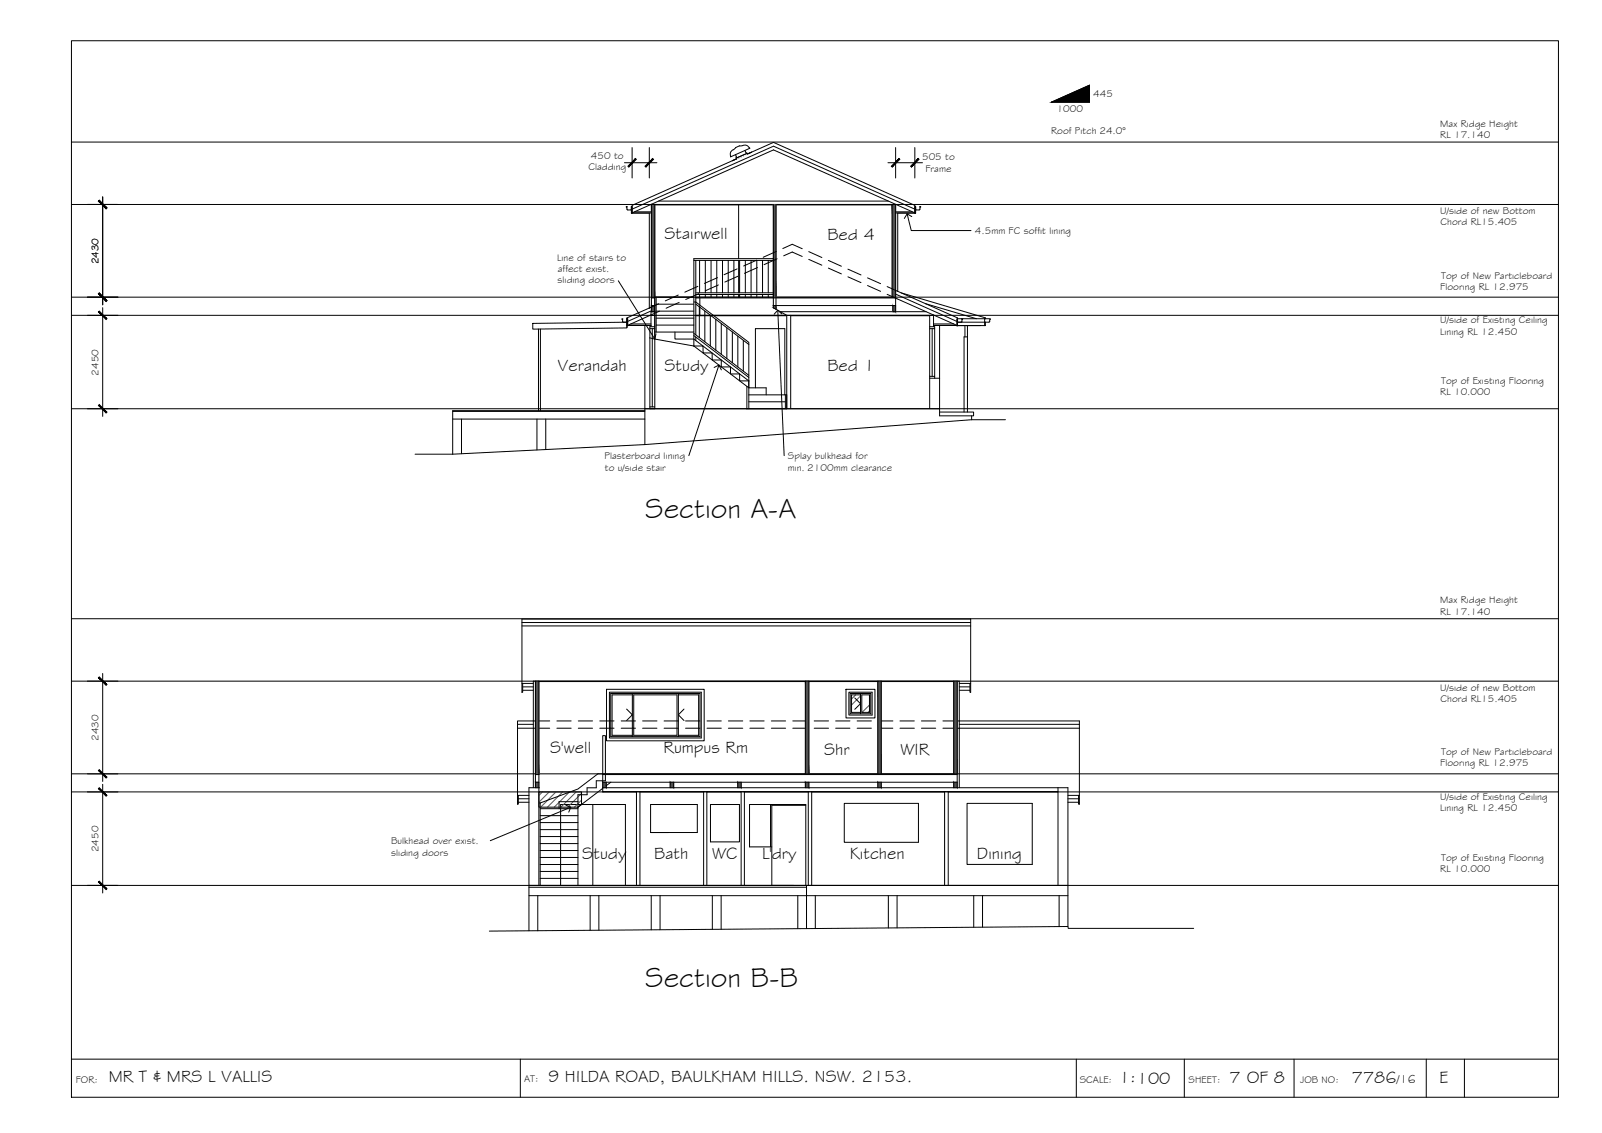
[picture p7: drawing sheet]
<svg xmlns="http://www.w3.org/2000/svg" width="420mm" height="297mm" viewBox="0 0 420 297" stroke-linecap="round" stroke-linejoin="round" font-family="sans-serif">
<!-- layer: EXISTING -->
<g fill="none" stroke="#000" stroke-width=".26">
<path d="M172.8 79.6l-8.4 3.7v2.6M177.9 77.4l-3.4 1.5M178.1 79.3l-3.4 1.5M183 75.1l-3.4 1.5M183.3 77l-3.5 1.5M188.2 72.8l-3.5 1.5M188.4 74.7l-3.4 1.5M193.3 70.5l-3.4 1.5M193.5 72.4l-3.4 1.5M198.4 68.2l-3.4 1.5M198.7 70.1l-3.5 1.6M203.6 65.9l-3.4 1.6"/>
<path d="M203.8 67.9l-3.4 1.5M205.3 65.2l2.5-1.2 2.6 1.2M205.5 67.1l2.3-1 2.6 1.1M212.1 66l3.4 1.5M212.1 68l3.4 1.5M217.3 68.3l3.4 1.5M217.3 70.3l3.4 1.5M222.4 70.6l3.4 1.5M222.4 72.6l3.4 1.5M227.5 74.9l3.5 1.5M227.5 72.8l3.5 1.6M232.7 75.1l18.4 8.2v2.1h7.3v-.9"/>
<path d="M232.7 77.2l18.2 8.1h-6.1M234.9 77.1l16 7.2M236.4 76.8l22 6.5v.3h-7.3M242.7 79.6l13.4 4M139.7 84.8l24.7-.3v1.5l-24.7 .3zM141.2 86.3v21.4M141.7 86.3v21.4M164.4 83.6v.9l-1.1-.1v-.6l-.2-.2h.3M164.4 83.6h.2v1.9h-.2zM164.6 85.3h6.1M165.4 84.9h5.3M169.1 85.3v31.3"/>
<path d="M170.4 86.2h1.3M170.7 82.7h1v24.5M170.8 81.5l-6.2 2.8M171.1 86.2v20.5M171.7 81.7h-1v4M171.7 85.7h-1.3v21.5M173 81.6l-8.4 3.7h6.1M182.5 82.7h62.3M182.5 82.8h23.8M204.7 81.7h38.2M206.3 82.7v24.5M207.4 82.7v24.5"/>
<path d="M207.4 82.8h36.4M243.8 82.7v24.5M243.8 86.2h1.3M243.8 85.7h1.3v13.5M243.8 99.2h2.6M243.8 98.7h1.3M244.5 86.2v12.5M244.8 85.3h6.1M244.8 84.9h5.4M244.8 82.6v3.1M246.4 85.3v23.7h8.9v-1h-8.9M250.9 83.6h.2v1.9h-.2z"/>
<path d="M251.1 84.5l8.3-.1 .3-.8h-1.5v1.8M251.1 83.6v.9h1M252.2 83.6h.3l-.2 .2v.5M252.3 84.2l-.2 .2M253.1 85.4v2.9M253.7 85.4v22.6M253.7 88.3h-.9v19.7M118.7 107.9h50.4M118.7 109.9h50.4M121 109.9v9M140.8 109.9v8.1M143.1 109.9v7.9"/>
<path d="M169.1 107.7h-50.4v11.4M169.1 107.2h77.3M170.4 106.7h1.3M198.1 101.7v-15.5h7.7v17.3M254.8 109v1M135.7 190.9h8.5M135.7 189.9h4.2M144.2 189h-8.5v21.8h.2v-2.3M146.1 189h3.7M146.1 190.9h3.7M151.7 189h3.7M151.7 190.9h3.7"/>
<path d="M157.3 189h3.7M157.3 190.9h3.7M162.9 189h3.8M162.9 190.9h3.8M168.5 189h3.8M168.5 190.9h3.8M174.2 189h3.7M174.2 190.9h3.7M179.8 189h3.7M179.8 190.9h3.7M185.4 189h3.8M185.4 190.9h3.8"/>
<path d="M191 189h3.8M191 190.9h3.8M196.7 189h3.7M196.7 190.9h3.7M202.3 189h3.7M202.3 190.9h3.7M207.9 189h3.8M207.9 190.9h3.8M213.5 189h3.8M213.5 190.9h3.8M219.2 189h3.7M219.2 190.9h3.7"/>
<path d="M224.8 189h3.7M224.8 190.9h3.7M230.4 189h3.8M230.4 190.9h3.8M236 189h3.8M236 190.9h3.8M241.7 189h3.7M241.7 190.9h3.7M247.3 189h35.8v21.8h-.2v-2.3M247.3 190.9h35.8M251.6 189.9h31.5M135.7 208.5h3"/>
<path d="M135.9 209.4h2.8M135.9 210.3h2.8M155.5 210.9v21.2M158.1 207.5h119.4M166.9 207.5v24.6M166.9 207.6h-8.8v-1.1h122v36.4M167.8 207.5v24.6M167.8 207.6h16.7M170.6 210.9h12.3v7.4h-12.3zM184.5 207.5v24.6M185.4 207.5v24.6M185.4 207.6h9"/>
<path d="M186.3 210.9h7.6v9.8h-7.6zM194.4 207.5v24.6M195.2 207.5v24.6M195.2 207.6h16.8M202.1 210.9v11.1M202.4 210.9v21.2M202.4 211.1h8.9M212 207.5v24.6M212.9 207.5v24.6M212.9 207.6h34.8M221.4 210.6h19.5v10.2h-19.5zM247.7 207.5v24.6"/>
<path d="M248.7 207.5v24.6M248.7 207.6h28.8M253.6 210.6h17.1v16h-17.1zM277.5 206.5v25.6M280.1 208.5h3M280.1 209.4h2.8M280.1 210.3h2.8M138.7 232.6h72.8M138.7 234.8h141.4M138.7 232.1h141.4M141 234.8v9.2M141.3 232.1v-25.6h-2.6v37.5"/>
<path d="M147 232.1v-21.2h17v21.2M154.8 234.8v9.1M157.1 234.8v9.1M170.8 234.8v9M173.1 234.8v8.9M186.8 234.8v8.8M189.1 234.8v8.8M202.4 222h-5.8v-11.1h14.7v21.2M209.2 234.8v8.7M211.5 232.1v11.4M213.8 234.8v8.6M233 234.8v8.5"/>
<path d="M235.3 234.8v8.5M255.4 234.8v8.3M257.7 234.8v8.3M277.8 234.8v8.1"/>
</g>
<!-- layer: HATCH -->
<g fill="#545454" stroke="#545454" stroke-width=".26">
<path d="M202.8 80.1h.7v.6z"/>
<path d="M170.8 80.1l.9 1.6v-1.6zM170.8 80.1l.9 1.6h-.9z"/>
<path d="M170.8 53.6l.9 24.3v-24.3zM170.8 53.6l.9 24.3h-.9z"/>
<path d="M234 53.6l.9 24.3v-24.3zM234 53.6l.9 24.3h-.9z"/>
<path d="M234.2 80.1l.7 1.6v-1.6zM234.2 80.1l.7 1.6h-.7z"/>
<path d="M202.8 53.6l.7 24.3v-24.3zM202.8 53.6l.7 24.3h-.7z"/>
<path d="M202.8 80.1v.6h.7zM202.8 80.7h.7v.4z"/>
<path d="M140.4 178.6l.9 24.5v-24.5zM140.4 178.6l.9 24.5h-.9z"/>
<path d="M140.4 205.1l.9 1.4v-1.4zM140.4 205.1l.9 1.4h-.9z"/>
<path d="M211.2 178.6l.9 24.3v-24.3zM211.2 178.6l.9 24.3h-.9z"/>
<path d="M230.2 178.6l.9 24.3v-24.3zM230.2 178.6l.9 24.3h-.9z"/>
<path d="M250.1 178.6l.9 24.3v-24.3zM250.1 178.6l.9 24.3h-.9z"/>
<path d="M250.1 205.1l.9 1.4v-1.4zM250.1 205.1l.9 1.4h-.9z"/>
<path d="M158.1 205.1l.9 1.4v-1.4zM158.1 205.1l.9 1.4h-.9z"/>
<path d="M175.8 205.1l.9 1.4v-1.4zM175.8 205.1l.9 1.4h-.9z"/>
<path d="M193.5 205.1l.9 1.4v-1.4zM193.5 205.1l.9 1.4h-.9z"/>
<path d="M211.2 205.1l.9 1.4v-1.4zM211.2 205.1l.9 1.4h-.9z"/>
<path d="M230.2 205.1l.9 1.4v-1.4zM230.2 205.1l.9 1.4h-.9z"/>
</g>
<!-- layer: BORDER -->
<path d="M18.7 10.7h390v277h-390zM18.7 277.7h390M136.5 277.7v10M282.3 277.7v10M310.6 277.7v10M339.4 277.7v10M374.1 277.7v10M384.1 277.7v10" fill="none" stroke="#000" stroke-width=".26"/>
<!-- layer: TEXT -->
<path d="M275.7 26.8l10-4.5v4.5z" fill="#000" stroke="#000" stroke-width=".26"/>
<path d="M275.7 26.8l10-4.5v4.5z" fill="none" stroke="#000" stroke-width=".26"/>
<!-- layer: DIMENSION -->
<g fill="none" stroke="#000" stroke-width=".26">
<path d="M165.8 38.7v8M170.3 38.7v8M234.9 38.7v8M239.9 38.7v8M22.9 53.6h8M26.9 51.6v28.3M163.8 42.7h8.5M232.9 42.7h9M22.9 77.9h8M22.9 82.7h8M26.9 80.7v28.5M22.9 107.2h8"/>
<path d="M22.9 178.6h8M26.9 176.6v28.3M22.9 207.6h8M22.9 202.9h8M26.9 205.6v28.5M22.9 232.1h8"/>
</g>
<!-- layer: 0 -->
<g fill="#000" stroke="#000" stroke-width=".26">
<path d="M25.8 52.7l2 2 .2-.2zM26 52.5l2 2-2.2-1.8z"/>
<path d="M25.8 52.7l2 2 .2-.2zM26 52.5l2 2-2.2-1.8z"/>
<path d="M166.7 41.6l-1.8 2.2 2-2zM166.7 41.6l-1.8 2.2-.2-.2z"/>
<path d="M169.2 43.6l.2 .2 1.8-2.2zM171.2 41.6l.2 .2-2 2z"/>
<path d="M235.8 41.6l-1.8 2.2 2-2zM235.8 41.6l-1.8 2.2-.2-.2z"/>
<path d="M240.8 41.6l-2 2 .2 .2zM240.8 41.6l.2 .2-2 2z"/>
<path d="M26 76.8l-.2 .2 2.2 1.8zM25.8 77l2.2 1.8-.2 .2z"/>
<path d="M26 76.8l-.2 .2 2.2 1.8zM25.8 77l2.2 1.8-.2 .2z"/>
<path d="M25.8 81.8l2 2 .2-.2zM26 81.6l2 2-2.2-1.8z"/>
<path d="M26 106.1l-.2 .2 2.2 1.8zM25.8 106.3l2.2 1.8-.2 .2z"/>
<path d="M25.8 177.7l2 2 .2-.2zM26 177.5l2 2-2.2-1.8z"/>
<path d="M26 201.8l-.2 .2 2.2 1.8zM25.8 202l2.2 1.8-.2 .2z"/>
<path d="M25.8 206.7l2 2 .2-.2zM26 206.5l2 2-2.2-1.8z"/>
<path d="M26 231l-.2 .2 2.2 1.8zM25.8 231.2l2.2 1.8-.2 .2z"/>
</g>
<!-- layer: CEILING-FLOOR LINES -->
<path d="M18.7 37.2h390M18.7 53.6h390M18.7 77.9h390M18.7 82.7h390M18.7 107.2h390M18.7 178.6h390M18.7 162.2h390M18.7 207.6h390M18.7 202.9h390M18.7 232.1h390" fill="none" stroke="#000" stroke-width=".26"/>
<!-- layer: GRDLEV -->
<path d="M263.7 110h-8.9l-85.7 6.6-50.4 2.5h-9.8M313.1 243.4h-32.9l-.1-.5-151.8 1.2" fill="none" stroke="#000" stroke-width=".26"/>
<!-- layer: INSULCLAD -->
<path d="M170.3 55.8v24.9l.5-.2M235.4 55.8v20.6M139.9 178.6v27.9M251.6 178.6v27.9" fill="none" stroke="#000" stroke-width=".26"/>
<!-- layer: NEWWORK -->
<g fill="none" stroke="#000" stroke-width=".26">
<path d="M193 38.6l-.2 .3a1.75 1.75 0 0 0-1.2 1.8v.2M193 38.7l1.2-.4a1.79 1.79 0 0 1 2.2 .3l.1 .2M195.4 39.4l.6 1 1.1-.5-1.1 .5-.1-.2-2.8 1.3 .1 .1-1.1 .5 1.1-.5M196.5 38.8l.1 .1-5 2.2 .1-.1M164.5 54.2l-.3 .1 .4 .7M165.6 54.1v1.8h.2v-1.8h-.2v.9h-1M165.8 55.8v-2l37.1-16.5 37 16.5v2M165.8 54.8l37.1-16.5 37 16.5M165.8 55.8l37.1-16.5 37 16.5M165.8 55.8h5M165.8 55.9h4.5M166.4 55.5h4.4"/>
<path d="M170.8 53.6v28.1h.9M170.8 53.6h64.2M171.7 53.6v29.1M171.7 53.7h31.1M172.7 52.7h60.3M192.9 40.5l.3 1.1M193.1 41.5l.1 .1M193.7 53.7v14.1M195.9 40.2l-2.8 1.3M202.8 53.6v27.1l3.5 2M203.5 53.7h30.5M203.5 53.6v24.3"/>
<path d="M234 53.6v24.3M234.9 53.6v28.1h-.7v-1.6M234.9 55.8h5M234.9 55.5h4.4M235.4 55.9h4.5M240.1 54.1v1.8h-.2v-1.8h.2v.9h1M241.2 54.2l.3 .1-.4 .7M170.8 77.9h11.2M170.8 78.1h.9M182.5 77.9h52.4M182.5 78.1h52.4M183.5 78.1v4.7"/>
<path d="M193.7 68.3v8.5M193.7 77.2v.7M203.5 78.1v3M170.8 80.1h.9M202.8 80.1h32.1M136.9 163.2h117.7M136.9 164.1h117.7M136.9 179.2h3M137.1 179.2v2.3h-.2v-19.2h117.7v19.2h-.2v-2.3M139.9 178.6h111.7M140.4 178.6v27.9M141.3 178.6v27.9"/>
<path d="M141.3 178.7h69.9M211.2 178.6v24.3M212.1 178.6v24.3M212.1 178.7h18.1M230.2 178.6v24.3M231.1 178.6v24.3M231.1 178.7h19M250.1 178.6v24.3M251 178.6v27.9M251.6 179.2h3M137.1 181h2.8M137.1 180.1h2.8"/>
<path d="M159.1 180.7h25.6v13.5h-25.6zM159.8 181.5h24.1v12h-24.1zM221.9 180.7h7.6v7.5h-7.6zM222.6 181.5h6.1v6h-6.1zM251.6 181h2.8M251.6 180.1h2.8M140.4 203.1h.9M140.4 205.1h.9M141.3 207.6h11.2v3.3l-.9 .7h-10.3zM158.1 203.1h92.9M158.1 205.1h92.9M159 205.1v1.4"/>
<path d="M175.8 205.1v1.4M176.7 205.1v1.4M193.5 205.1v1.4M194.4 205.1v1.4M211.2 205.1v1.4M212.1 205.1v1.4M230.2 205.1v1.4M231.1 205.1v1.4M250.1 205.1v1.4M251 202.9h-92.9v3.6"/>
</g>
<!-- layer: STAIRS -->
<g fill="none" stroke="#000" stroke-width=".26">
<path d="M172.1 77.9v9.2M172.1 79.7h9.9M182 79.2h.5l13.9 10.6v10.1M182 68.3h20.8M182 77.9v12.8M182.5 76.8h20.3M182.5 77.2h20.3M182.5 68.3v19.5M182.5 79.7l13.9 10.6M183.5 68.3v8.5M183.5 77.2v.7M185 68.3v8.5"/>
<path d="M185 77.2v.7M186.5 68.3v8.5M186.5 77.2v.7M188 68.3v8.5M188 77.2v.7M189.5 68.3v8.5M189.5 77.2v.7M191 68.3v8.5M191 77.2v.7M192.5 68.3v8.5M192.5 77.2v.7M194 68.3v8.5"/>
<path d="M194 77.2v.7M195.5 68.3v8.5M195.5 77.2v.7M197 68.3v8.5M197 77.2v.7M198.5 68.3v8.5M198.5 77.2v.7M200 68.3v8.5M200 77.2v.7M201.5 68.3v8.5M201.5 77.2v.7M202.8 77.9v-10.1h-20.8v10.1h-10.3v11l10.3 1.8"/>
<path d="M171.7 87.1h10.3M172.1 85.2h9.9M172.1 83.4h9.9M172.1 81.6h9.9M177 87.1v1.8h5l14.4 11M182 90.7h2.4v1.8h2.4v1.9h2.4v1.8h2.4v1.8h2.4v1.9h2.4M182 90.7l14.4 11M182 88l14.4 10.9M182 87.4l14.4 11M182.5 88.4v.9M183.4 80.4v8.1M184.9 81.5v8.1"/>
<path d="M186.3 82.6v8.1M187.7 83.7v8.1M189.2 84.8v8.1M190.6 85.9v8.1M192.1 87v8.1M193.5 88.1v8.1M195 89.2v8.1M196.4 99.9v1.8h4.5v1.8M196.4 99.9v7.3M195.9 101.3v5.9M196.4 103.5h9.9v3.7h-10.6M196.4 105.3h9.6"/>
<path d="M206 103.5v3.7M141.3 210.5h.4M141.7 210.5l9.9-3.6 5.2-4h1.3v-10h.7v11.8h-2.4v1.8h-2.4v1.9h-2.4v23.7M141.7 210.5v21.6M141.7 219.3h9.9M141.7 217.5h9.9M141.7 215.7h9.9M141.7 213.8h9.9M141.7 212h9.9M151.6 210.2h-5v1.8M158.1 206.7l-6.5 4.9M160.2 205.1l-1.2 .9"/>
<path d="M141.7 230.3h9.9M141.7 228.5h9.9M141.7 226.6h9.9M141.7 224.8h9.9M141.7 223h9.9M141.7 221.2h9.9"/>
</g>
<!-- layer: MASK -->
<g fill="#fff" stroke="#fff" stroke-width=".26">
<path d="M192.1 39.4l.3-.1z"/>
<path d="M193 38.7l1.2-.4zM193 38.7l1.2-.4-1.4 .6z"/>
<path d="M192.8 38.9l1.7-.6zM192.8 38.9l1.7-.6-1.9 .8z"/>
<path d="M192.6 39.1l2.2-.9zM192.3 39.3l2.5-1.1z"/>
<path d="M192.3 39.3l2.5-1.1zM192.3 39.3l2.4-1.1z"/>
<path d="M194.8 38.2l.2-.1zM194.7 38.2l.3-.1z"/>
<path d="M192.4 39.3l2.3-1.1zM192.4 39.3l2.3-1.1z"/>
<path d="M192.1 39.4l.3-.1zM192.1 39.4l.3-.1z"/>
<path d="M194.7 38.2l.4-.1zM194.7 38.3l.4-.2z"/>
<path d="M192.4 39.3l2.3-1.1zM192.4 39.3l2.3-1z"/>
<path d="M192.1 39.4l.4-.2zM192.1 39.4l.4-.2z"/>
<path d="M194.7 38.3l.5-.2zM194.5 38.3l.7-.2z"/>
<path d="M192.5 39.2l2.2-.9zM192.5 39.2l2-.9z"/>
<path d="M192.1 39.4l.5-.2zM192 39.5l.6-.3z"/>
<path d="M194.5 38.3l.7-.2zM194.5 38.3l.7-.2z"/>
<path d="M194.5 38.3l.7-.2zM194.5 38.3l.7-.2z"/>
<path d="M192.6 39.2l1.9-.9zM192.6 39.2l1.9-.9z"/>
<path d="M192 39.5l.6-.3zM191.9 39.5l.7-.3z"/>
<path d="M194.5 38.3l.9-.2zM194.5 38.3l.9-.2-1 .4z"/>
<path d="M192.6 39.2l1.9-.9zM192.6 39.2l1.8-.7z"/>
<path d="M191.9 39.5l.9-.3zM191.9 39.5l.9-.3-1 .4z"/>
<path d="M191.8 39.6l1-.4zM191.8 39.6l1-.4z"/>
<path d="M194.4 38.5l1.1-.4zM194.4 38.5l1.1-.4z"/>
<path d="M192.8 39.2l1.6-.7zM192.8 39.2l1.6-.7z"/>
<path d="M191.8 39.7l1-.5zM191.8 39.7l1-.5z"/>
<path d="M194.4 38.5l1.2-.4zM194.4 38.5l1.2-.4-1.2 .5z"/>
<path d="M192.8 39.2l1.6-.7zM192.8 39.2l1.6-.6z"/>
<path d="M191.8 39.7l1.2-.5zM191.8 39.7l1.2-.5z"/>
<path d="M191.7 39.8l1.3-.5zM191.7 39.8l1.3-.5z"/>
<path d="M194.4 38.6l1.3-.5zM194.4 38.6l1.3-.5z"/>
<path d="M193 39.2l1.4-.6zM193 39.2l1.3-.5z"/>
<path d="M191.7 39.8l1.3-.5zM191.7 39.8l1.3-.5z"/>
<path d="M194.3 38.7l1.5-.6zM194.3 38.7l1.5-.6z"/>
<path d="M193 39.3l1.3-.6zM193 39.3l1.3-.6z"/>
<path d="M191.7 39.9l1.4-.6zM191.7 39.9l1.4-.6z"/>
<path d="M194.3 38.7l1.6-.5zM194.3 38.7l1.6-.5z"/>
<path d="M193.1 39.3l1.2-.6zM193.1 39.3l1.2-.4z"/>
<path d="M191.7 39.9l1.5-.5zM191.7 39.9l1.5-.5-1.6 .7z"/>
<path d="M194.3 38.9l1.6-.7zM194.3 38.9l1.6-.7z"/>
<path d="M194.3 38.9l1.6-.7zM194.3 38.9l1.6-.7z"/>
<path d="M193.2 39.4l1.1-.5zM193.2 39.4l1.1-.5z"/>
<path d="M191.6 40.1l1.6-.7zM191.6 40.1l1.6-.7z"/>
<path d="M194.3 38.9l1.8-.6zM194.3 38.9l1.8-.6-1.8 .8z"/>
<path d="M193.2 39.4l1.1-.3v-.2zM193.2 39.4l1.1-.3z"/>
<path d="M191.6 40.1l1.8-.6zM191.6 40.1l1.8-.6-1.8 .8z"/>
<path d="M191.6 40.3l4.5-2zM191.6 40.3l4.5-2zM191.6 40.3l4.5-2zM191.6 40.3l4.5-2z"/>
<path d="M191.6 40.3l4.7-1.9-.2-.1zM191.6 40.3l4.7-1.9-4.8 2.1zM191.5 40.5l4.8-2.1zM191.5 40.5l4.8-2.1z"/>
<path d="M191.5 40.5l4.9-1.9-.1-.2zM191.5 40.5l4.9-1.9-4.8 2.1zM191.6 40.7l4.8-2.1zM191.6 40.7l4.8-2.1z"/>
<path d="M191.6 40.7l4.9-1.9-.1-.2zM191.6 40.7l4.9-1.9-4.8 2.2z"/>
<path d="M191.7 41l4.9-2.2zM191.6 41l5-2.2z"/>
<path d="M191.6 41l5-2.2zM191.6 41l5-2.1z"/>
<path d="M192.9 40.5l2.6-.7-.1-.4zM192.9 40.5l2.6-.7-2.4 1.1z"/>
<path d="M193.1 40.9l2.5-1zM193.1 40.9l2.5-1z"/>
<path d="M193.1 41l2.5-1.1zM193.1 41l2.5-1.1z"/>
<path d="M193.1 41l2.5-1zM193.1 41l2.5-1z"/>
<path d="M193.1 41.1l2.5-1.1zM193.1 41.1l2.5-1.1z"/>
<path d="M193.1 41.1l2.6-1.1zM193.1 41.1l2.6-1.1z"/>
<path d="M193.1 41.1l2.6-1.1zM193.1 41.1l2.6-1.1z"/>
<path d="M193.1 41.2l2.6-1.1zM193.1 41.2l2.6-1.1zM193.1 41.2l2.6-1.1zM193.1 41.2l2.6-1.1z"/>
<path d="M193.1 41.2l2.7-1.1zM193.1 41.2l2.7-1.1z"/>
<path d="M193.1 41.3l2.7-1.2zM193.1 41.3l2.7-1.2z"/>
<path d="M193.1 41.3l2.8-1.2zM193.1 41.3l2.8-1.2z"/>
<path d="M193 41.4l2.9-1.2zM193 41.4l2.9-1.2z"/>
<path d="M193.1 41.5l2.9-1.1-.1-.2zM193.1 41.5l2.9-1.1-2.8 1.2z"/>
</g>
<!-- layer: HATCH -->
<path d="M224.4 182.2l-1.1 1.1M225.7 182.5l-2.4 2.3M228 184.8l-1.9 2M228 186.4l-.3 .4M142.3 207.6l-1 1M144 207.6l-2.7 2.7M145.8 207.6l-4 4M147.6 207.6l-4 4M149.4 207.6l-4 4M151.1 207.6l-4 4M152.5 208l-3.6 3.6M152.5 209.8l-1.8 1.8" fill="none" stroke="#545454" stroke-width=".26"/>
<!-- layer: WINDOWS -->
<g fill="none" stroke="#000" stroke-width=".26">
<path d="M160.2 181.8h23.4v11.3h-23.4zM164.3 185.9l1.5 1.5-1.5 1.5M165.8 182.2h-5.3v10.6h5.3M165.8 181.8v11.3M166.2 182.2h11.4v10.6h-11.4zM177.9 182.2h5.3v10.6h-5.3M177.9 181.8v11.3M179.4 185.9l-1.5 1.5 1.5 1.5M223 181.8h5.4v5.3h-5.4zM224.2 183l1.5 1.5-1.5 1.5M225.7 182.2h-2.4v4.6h2.4M225.7 181.8v5.3"/>
<path d="M226 182.2h2v4.6h-2z"/>
</g>
<!-- layer: 0 -->
<path d="M237.9 56.1l1.1 4.3h15.7M239.1 56.8l-1.2-.7-.7 1.2M162.2 73.6l9.5 15.3M172 87.5l-.3 1.4-1.3-.3M187.3 96.3l1.3-.6 .6 1.3M188.6 95.7l-7.9 23.8M204 81.3l1.7 38.2M205 82.3l-1-1-1 1.1M148.4 211.1l1.3 .5-.5 1.3M149.7 211.6l-21.1 8.8" fill="none" stroke="#000" stroke-width=".26"/>
<g font-size="7.5">
<text x="169.2" y="135.7">Section A-A</text>
<text x="169.2" y="258.7">Section B-B</text>
</g>
<g font-size="4.5">
<text x="174.3" y="62.6">Stairwell</text>
<text x="217" y="63">Bed 4</text>
<text x="146.2" y="97.3">Verandah</text>
<text x="174.3" y="97.4">Study</text>
<text x="217" y="97.3">Bed 1</text>
<text x="144.3" y="197.4">S'well</text>
<text x="174" y="197.4">Rumpus Rm</text>
<text x="216.1" y="197.9">Shr</text>
<text x="236.2" y="197.9">WIR</text>
<text x="152.7" y="225.2">Study</text>
<text x="171.6" y="225.1">Bath</text>
<text x="186.8" y="225.2">WC</text>
<text x="199.9" y="225.1">L'dry</text>
<text x="222.9" y="225.1">Kitchen</text>
<text x="256.2" y="225.1">Dining</text>
<text x="28.5" y="283.8">MR T &amp; MRS L VALLIS</text>
<text x="143.7" y="283.7">9 HILDA ROAD, BAULKHAM HILLS. NSW. 2153.</text>
<text x="293.5" y="284">1:100</text>
<text x="322.4" y="284">7 OF 8</text>
<text x="354.5" y="283.9">7786</text>
<text x="377.6" y="283.8">E</text>
</g>
<text font-size="3.2" x="366.4" y="283.9">/16</text>
<g font-size="2.6">
<text x="277.1" y="29.4">1000</text>
<text x="286.7" y="25.4">445</text>
<text x="275.7" y="35.2">Roof Pitch 24.0°</text>
<text x="377.7" y="33.2">Max Ridge Height</text>
<text x="155" y="41.7">450 to</text>
<text x="377.7" y="36.2">RL 17.140</text>
<text x="154.3" y="44.7">Cladding</text>
<text x="241.8" y="42.1">505 to</text>
<text x="242.7" y="45">Frame</text>
<text x="377.7" y="56.2">U/side of new Bottom</text>
<text x="377.8" y="59.1">Chord RL15.405</text>
<text x="255.7" y="61.4">4.5mm FC soffit lining</text>
<text x="25.9" y="69.3" transform="rotate(-90 25.9 69.3)">2430</text>
<text x="146.1" y="68.4">Line of stairs to</text>
<text x="146.3" y="71.4">affect exist.</text>
<text x="146.2" y="74.3">sliding doors</text>
<text x="377.7" y="76">Flooring RL 12.975</text>
<text x="378" y="73">Top of New Particleboard</text>
<text x="377.7" y="87.7">Lining RL 12.450</text>
<text x="377.7" y="84.8">U/side of Existing Ceiling</text>
<text x="25.9" y="98.5" transform="rotate(-90 25.9 98.5)">2450</text>
<text x="378" y="100.7">Top of Existing Flooring</text>
<text x="377.7" y="103.6">RL 10.000</text>
<text x="158.6" y="120.4">Plasterboard lining</text>
<text x="158.7" y="123.4">to u/side stair</text>
<text x="206.6" y="123.4">min. 2100mm clearance</text>
<text x="206.7" y="120.5">Splay bulkhead for</text>
<text x="377.7" y="158.2">Max Ridge Height</text>
<text x="377.7" y="161.1">RL 17.140</text>
<text x="377.7" y="181.1">U/side of new Bottom</text>
<text x="377.8" y="184.1">Chord RL15.405</text>
<text x="25.9" y="194.3" transform="rotate(-90 25.9 194.3)">2430</text>
<text x="377.7" y="200.9">Flooring RL 12.975</text>
<text x="378" y="198">Top of New Particleboard</text>
<text x="377.7" y="209.8">U/side of Existing Ceiling</text>
<text x="377.7" y="212.7">Lining RL 12.450</text>
<text x="102.6" y="221.4">Bulkhead over exist.</text>
<text x="25.9" y="223.4" transform="rotate(-90 25.9 223.4)">2450</text>
<text x="102.6" y="224.3">sliding doors</text>
<text x="378" y="225.7">Top of Existing Flooring</text>
<text x="377.7" y="228.6">RL 10.000</text>
<text x="19.9" y="283.9">FOR:</text>
<text x="137.5" y="283.7">AT:</text>
<text x="283.2" y="284">SCALE:</text>
<text x="311.7" y="284">SHEET:</text>
<text x="341" y="284">JOB NO:</text>
</g>
</svg>
